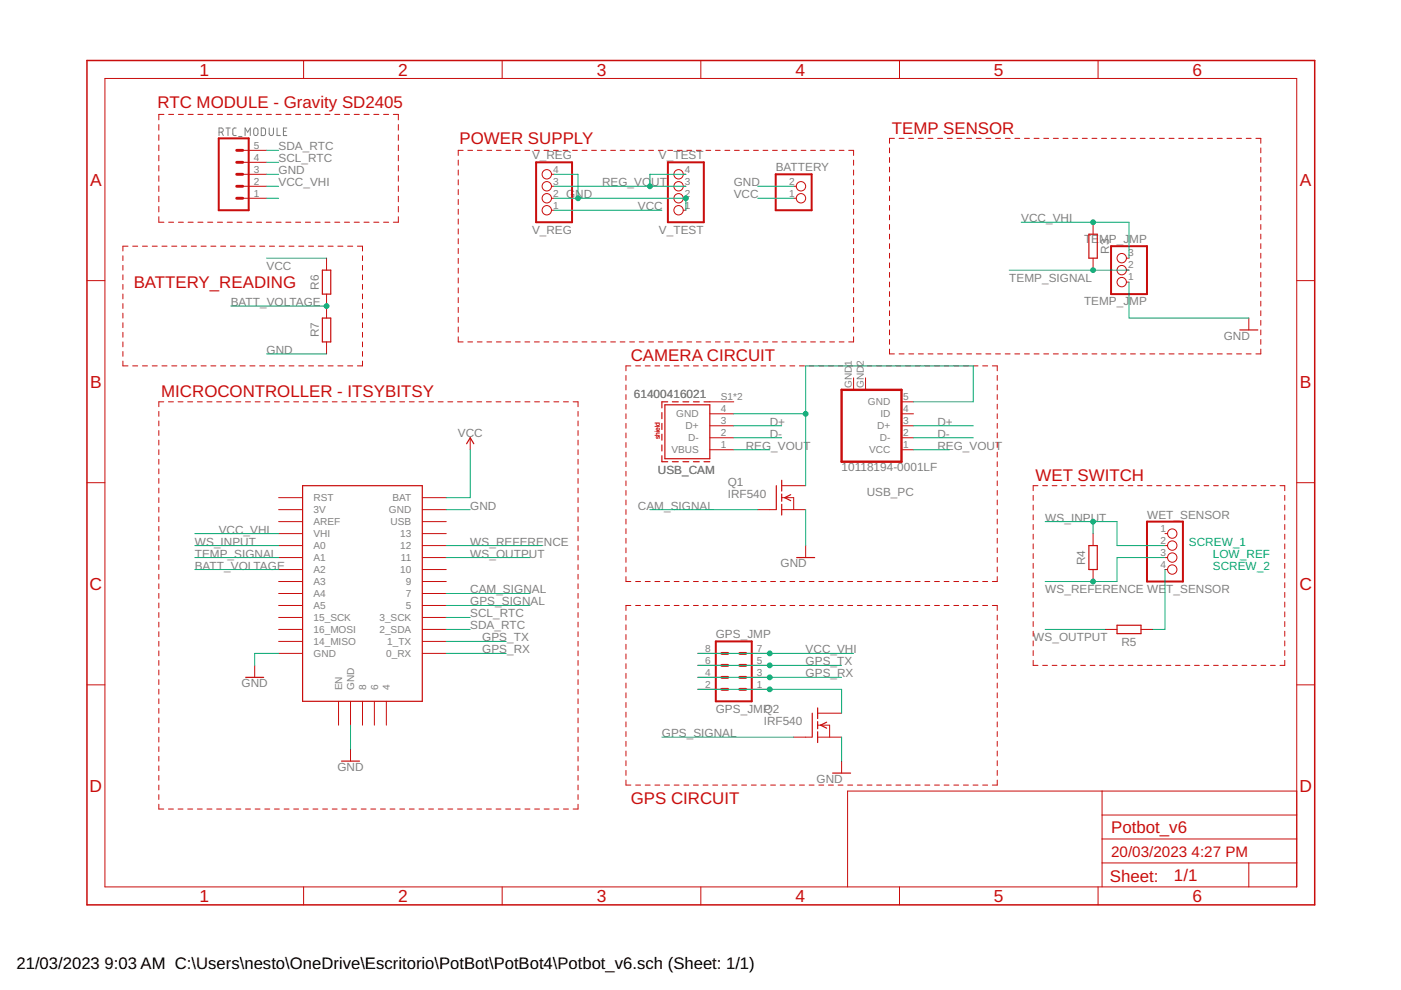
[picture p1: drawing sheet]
<svg xmlns="http://www.w3.org/2000/svg" width="297mm" height="210mm" viewBox="0 0 297 210" stroke-linecap="round" stroke-linejoin="round" font-family="sans-serif">
<g fill="none" stroke="#808080" stroke-width=".21">
<path d="M46.4 28h.5a.44 .44 0 0 0 .4-.4 .44 .44 0 0 0-.4-.5h-.5v1.6M47 28l.3 .7M47.9 27.1h.9M48.3 27.1v1.6M50.1 27.1l-.5 .1-.2 .3v1l.2 .2h.5M50.6 28.9h.7M52 28.7v-1.6l.5 .9 .6-.9v1.6M53.9 27.3l.3-.2 .3 .2 .2 1a.46 .46 0 0 1-.5 .4 .46 .46 0 0 1-.4-.4zM55.4 27.1l.6 .1 .3 .2v.9l-.3 .4h-.6zM57.1 27.1v1.2a.46 .46 0 0 0 .4 .4 .46 .46 0 0 0 .5-.4v-1.2M58.7 27.1v1.6h.8M60.1 27.9h.5"/>
<path d="M60.8 27.1h-.7v1.6h.7"/>
</g>
<g fill="none" stroke="#c90d0c" stroke-width=".21">
<path d="M22.2 16.6h252.7v171.4h-252.7zM64.4 12.8v3.8M106.5 12.8v3.8M148.6 12.8v3.8M190.7 12.8v3.8M232.8 12.8v3.8M33.7 26.4v1.2M33.7 28.6v1.2M33.7 30.8v1.1M33.7 32.9v1.2M33.7 35.1v1.2M33.7 37.3v1.1"/>
<path d="M33.7 39.4v1.2M34.8 24.3h-1.1v1.1M35.8 24.3h1M37.8 24.3h1.1M39.9 24.3h1.1M42 24.3h1M44 24.3h1.1M46.1 24.3h1.1M48.2 24.3h1.1M50.2 24.3h1.1M51.5 31.9h5M51.5 39.5h5"/>
<path d="M51.5 37h5M51.5 34.4h5M52.3 24.3h1.1M54.4 24.3h1.1M56.5 24.3h1M58.5 24.3h1.1M60.6 24.3h1.1M62.7 24.3h1.1M64.7 24.3h1.1M66.8 24.3h1.1M68.9 24.3h1.1M71 24.3h1"/>
<path d="M73 24.3h1.1M75.1 24.3h1.1M77.2 24.3h1.1M79.2 24.3h1.1M81.3 24.3h1.1M83.4 24.3h1.1v1.1M84.5 26.4v1.2M84.5 28.6v1.2M84.5 30.8v1.1M84.5 32.9v1.2M84.5 35.1v1.2M84.5 37.3v1.1"/>
<path d="M84.5 39.4v1.2M97.2 34v1M97.2 36v1.1M97.2 38.1v1.1M98.2 31.9h-1v1.1M99.2 31.9h1M101.2 31.9h1M103.2 31.9h1M105.2 31.9h1.1M107.3 31.9h1M109.3 31.9h1M111.3 31.9h1"/>
<path d="M113.3 31.9h1M115.3 31.9h1.1M116.9 39.5h.6M116.9 37h.6M117.3 31.9h1.1M119.4 31.9h1M121.4 31.9h1M123.4 31.9h1M125.4 31.9h1M127.4 31.9h1.1M129.5 31.9h1M131.5 31.9h1"/>
<path d="M133.5 31.9h1M135.5 31.9h1M137.5 31.9h1.1M139.6 31.9h1M141.6 31.9h1M143.6 31.9h1M144.9 39.5h.5M144.9 37h.5M145.6 31.9h1M147.6 31.9h1.1M149.7 31.9h1M151.7 31.9h1"/>
<path d="M153.7 31.9h1M155.7 31.9h1M157.7 31.9h1M159.8 31.9h1M161.8 31.9h1M163.8 31.9h1M165.8 31.9h1M167.8 31.9h1M168.3 39.5h.5M169.9 31.9h1M171.9 31.9h1M173.9 31.9h1"/>
<path d="M175.9 31.9h1M177.9 31.9h1M179.9 31.9h1.1v1.1M181 34v1M181 36v1.1M181 38.1v1.1M188.6 31.4v1M188.6 33.4v1M188.6 35.4v1.1M188.6 37.5v1M188.6 39.5v1M189.6 29.3h-1v1.1"/>
<path d="M190.6 29.3h1.1M192.7 29.3h1M194.7 29.3h1.1M196.8 29.3h1M198.8 29.3h1.1M200.9 29.3h1M202.9 29.3h1M204.9 29.3h1.1M207 29.3h1M209 29.3h1.1M211.1 29.3h1M213.1 29.3h1.1"/>
<path d="M215.2 29.3h1M217.2 29.3h1M219.2 29.3h1.1M221.3 29.3h1M223.3 29.3h1.1M225.4 29.3h1M227.4 29.3h1.1M229.5 29.3h1M231.5 29.3h1.1M233.6 29.3h1M235.6 29.3h1M237.6 29.3h1.1"/>
<path d="M239.7 29.3h1M241.7 29.3h1.1M243.8 29.3h1M245.8 29.3h1.1M247.9 29.3h1M249.9 29.3h1.1M252 29.3h1M254 29.3h1M256.1 29.3h1M258.1 29.3h1M260.1 29.3h1.1M262.2 29.3h1"/>
<path d="M264.2 29.3h1.1M266.3 29.3h1v1.1M267.3 31.4v1M267.3 33.4v1M267.3 35.4v1.1M267.3 37.5v1M267.3 39.5v1M18.4 59.5h3.8M26.1 54.2v1M26.1 56.3v1M26.1 58.3v1M27.1 52.2h-1v1"/>
<path d="M28.1 52.2h1.1M30.2 52.2h1.1M32.3 52.2h1M33.7 46v1.1h1.1M33.7 41.6v1.2M33.7 43.8v1.1M34.3 52.2h1.1M35.8 47.1h1M36.4 52.2h1.1M37.8 47.1h1.1M38.5 52.2h1.1M39.9 47.1h1.1"/>
<path d="M40.6 52.2h1M42 47.1h1M42.6 52.2h1.1M44 47.1h1.1M44.7 52.2h1.1M46.1 47.1h1.1M46.8 52.2h1M48.2 47.1h1.1M48.9 52.2h1M50.2 47.1h1.1M50.9 52.2h1.1M51.5 42h5"/>
<path d="M52.3 47.1h1.1M53 52.2h1.1M54.4 47.1h1.1M55.1 52.2h1M56.5 47.1h1M57.1 52.2h1.1M58.5 47.1h1.1M59.2 52.2h1.1M60.6 47.1h1.1M61.3 52.2h1M62.7 47.1h1.1M63.4 52.2h1"/>
<path d="M64.7 47.1h1.1M65.4 52.2h1.1M66.8 47.1h1.1M67.5 52.2h1.1M68.9 47.1h1.1M69.2 54.7v2.6M69.6 52.2h1M71 47.1h1M71.6 52.2h1.1M73 47.1h1.1M73.7 52.2h1.1M75.1 47.1h1.1"/>
<path d="M75.8 52.2h1.1v1M76.9 54.2v1M76.9 56.3v1M76.9 58.3v1M77.2 47.1h1.1M79.2 47.1h1.1M81.3 47.1h1.1M84.5 41.6v1.2M84.5 43.8v1.1M84.5 46v1.1h-1.1M97.2 40.2v1.1M97.2 42.3v1.1"/>
<path d="M97.2 44.4v1M97.2 46.4v1.1M97.2 48.5v1.1M97.2 50.6v1.1M97.2 52.7v1.1M97.2 54.8v1.1M97.2 56.9v1M97.2 58.9v1.1M116.9 42h.6M116.9 44.6h.6M144.9 42h.5M144.9 44.6h.5"/>
<path d="M168.3 42h.5M181 40.2v1.1M181 42.3v1.1M181 44.4v1M181 46.4v1.1M181 48.5v1.1M181 50.6v1.1M181 52.7v1.1M181 54.8v1.1M181 56.9v1M181 58.9v1.1M188.6 41.5v1"/>
<path d="M188.6 43.6v1M188.6 45.6v1M188.6 47.6v1M188.6 49.6v1.1M188.6 51.7v1M188.6 53.7v1M188.6 55.7v1.1M188.6 57.8v1M188.6 59.8v1M231.8 47.1v2.6M231.8 54.7v2.6M238.8 59.8h.6"/>
<path d="M238.8 57.3h.6M238.8 54.7h.6M267.3 41.5v1M267.3 43.6v1M267.3 45.6v1M267.3 47.6v1M267.3 49.6v1.1M267.3 51.7v1M267.3 53.7v1M267.3 55.7v1.1M267.3 57.8v1M267.3 59.8v1"/>
<path d="M274.9 59.5h3.8M26.1 76.6v1h1M26.1 60.3v1M26.1 62.3v1.1M26.1 64.4v1M26.1 66.4v1M26.1 68.4v1.1M26.1 70.5v1M26.1 72.5v1M26.1 74.5v1M28.1 77.6h1.1M30.2 77.6h1.1"/>
<path d="M32.3 77.6h1M34.3 77.6h1.1M36.4 77.6h1.1M38.5 77.6h1.1M40.6 77.6h1M42.6 77.6h1.1M44.7 77.6h1.1M46.8 77.6h1M48.9 77.6h1M50.9 77.6h1.1M53 77.6h1.1M55.1 77.6h1"/>
<path d="M57.1 77.6h1.1M59.2 77.6h1.1M61.3 77.6h1M63.4 77.6h1M65.4 77.6h1.1M67.5 77.6h1.1M69.2 62.4v5M69.2 72.5v2.5M69.6 77.6h1M71.6 77.6h1.1M73.7 77.6h1.1M76.9 76.6v1h-1.1"/>
<path d="M76.9 60.3v1M76.9 62.3v1.1M76.9 64.4v1M76.9 66.4v1M76.9 68.4v1.1M76.9 70.5v1M76.9 72.5v1M76.9 74.5v1M97.2 71.4v1.1h1M97.2 61v1.1M97.2 63.1v1.1M97.2 65.2v1.1"/>
<path d="M97.2 67.3v1M97.2 69.3v1.1M99.2 72.5h1M101.2 72.5h1M103.2 72.5h1M105.2 72.5h1.1M107.3 72.5h1M109.3 72.5h1M111.3 72.5h1M113.3 72.5h1M115.3 72.5h1.1M117.3 72.5h1.1"/>
<path d="M119.4 72.5h1M121.4 72.5h1M123.4 72.5h1M125.4 72.5h1M127.4 72.5h1.1M129.5 72.5h1M131.5 72.5h1M132.7 79.6v1M133.5 72.5h1M133.8 77.6h-1.1v1M134.8 77.6h1M135.5 72.5h1"/>
<path d="M136.8 77.6h1.1M137.5 72.5h1.1M138.9 77.6h1M139.6 72.5h1M140.9 77.6h1M141.6 72.5h1M142.9 77.6h1.1M143.6 72.5h1M145 77.6h1M145.6 72.5h1M147 77.6h1.1M147.6 72.5h1.1"/>
<path d="M149.1 77.6h1M149.7 72.5h1M151.1 77.6h1.1M151.7 72.5h1M153.2 77.6h1M153.7 72.5h1M155.2 77.6h1.1M155.7 72.5h1M157.2 77.6h1.1M157.7 72.5h1M159.3 77.6h1M159.8 72.5h1"/>
<path d="M161.3 77.6h1.1M161.8 72.5h1M163.4 77.6h1M163.8 72.5h1M165.4 77.6h1.1M165.8 72.5h1M167.5 77.6h1M167.8 72.5h1M169.5 77.6h1.1M169.9 72.5h1M171.6 77.6h1M171.9 72.5h1"/>
<path d="M173.6 77.6h1M173.9 72.5h1M175.6 77.6h1.1M175.9 72.5h1M177.7 77.6h1M177.9 72.5h1M179.7 77.6h1.1M181 71.4v1.1h-1.1M181 61v1.1M181 63.1v1.1M181 65.2v1.1M181 67.3v1"/>
<path d="M181 69.3v1.1M181.8 77.6h1M183.8 77.6h1.1M185.9 77.6h1M187.9 77.6h1.1M188.6 74v1h1M188.6 61.8v1.1M188.6 63.9v1M188.6 65.9v1M188.6 67.9v1.1M188.6 70v1M188.6 72v1"/>
<path d="M189.9 77.6h1.1M190.6 75h1.1M192 77.6h1M192.7 75h1M194 77.6h1.1M194.7 75h1.1M196.1 77.6h1M196.8 75h1M198.1 77.6h1.1M198.8 75h1.1M200.2 77.6h1M200.9 75h1"/>
<path d="M202.2 77.6h1.1M202.9 75h1M204.3 77.6h1M204.9 75h1.1M206.3 77.6h1M207 75h1M208.3 77.6h1.1M209 75h1.1M210.4 77.6h1v1M211.1 75h1M211.4 79.6v1M213.1 75h1.1"/>
<path d="M215.2 75h1M217.2 75h1M219.2 75h1.1M221.3 75h1M223.3 75h1.1M225.4 75h1M227.4 75h1.1M229.5 75h1M231.5 75h1.1M233.6 75h1M235.6 75h1M237.6 75h1.1"/>
<path d="M239.7 75h1M241.7 75h1.1M243.8 75h1M245.8 75h1.1M247.9 75h1M249.9 75h1.1M252 75h1M254 75h1M256.1 75h1M258.1 75h1M260.1 75h1.1M262.2 75h1"/>
<path d="M264.2 75h1.1M264.8 67.4v2.6M267.3 61.8v1.1M267.3 63.9v1M267.3 65.9v1M267.3 67.9v1.1M267.3 70v1M267.3 72v1M267.3 74v1h-1M33.7 87.2v1.1M33.7 89.3v1M33.7 91.3v1"/>
<path d="M33.7 93.3v1.1M33.7 95.4v1M33.7 97.4v1M33.7 99.4v1.1M34.7 85.2h-1v1M35.7 85.2h1.1M37.8 85.2h1M39.8 85.2h1.1M41.8 85.2h1.1M43.9 85.2h1M45.9 85.2h1.1M48 85.2h1"/>
<path d="M50 85.2h1.1M52 85.2h1.1M54.1 85.2h1M56.1 85.2h1.1M58.2 85.2h1M60.2 85.2h1.1M62.3 85.2h1M64.3 85.2h1.1M66.4 85.2h1M68.4 85.2h1M70.4 85.2h1.1M72.5 85.2h1"/>
<path d="M74.5 85.2h1.1M76.6 85.2h1M78.6 85.2h1.1M80.7 85.2h1M82.7 85.2h1M84.8 85.2h1M86.8 85.2h1M88.8 85.2h1.1M90.9 85.2h1M92.9 85.2h1.1M95 85.2h1M97 85.2h1"/>
<path d="M99 85.2h1.1M99.7 92.8v2.6M101.1 85.2h1M103.1 85.2h1.1M105.2 85.2h1M107.2 85.2h1.1M109.3 85.2h1M111.3 85.2h1.1M113.3 85.2h1.1M115.4 85.2h1M117.4 85.2h1.1M119.5 85.2h1"/>
<path d="M121.5 85.2h1.1v1M122.6 87.2v1.1M122.6 89.3v1M122.6 91.3v1M122.6 93.3v1.1M122.6 95.4v1M122.6 97.4v1M122.6 99.4v1.1M132.7 81.6v1.1M132.7 83.7v1M132.7 85.7v1M132.7 87.7v1.1"/>
<path d="M132.7 89.8v1M132.7 91.8v1M132.7 93.8v1.1M132.7 95.9v1M132.7 97.9v1M132.7 99.9v1M150.5 85.2h5.1M150.5 87.7h5.1M150.5 90.3h5.1M150.5 92.8h5.1M150.5 95.4h5.1M181 80.1v2.6"/>
<path d="M183.5 80.1v2.6M191.1 85.2h2.6M191.1 87.7h2.6M191.1 90.3h2.6M191.1 92.8h2.6M191.1 95.4h2.6M211.4 81.6v1.1M211.4 83.7v1M211.4 85.7v1M211.4 87.7v1.1M211.4 89.8v1M211.4 91.8v1"/>
<path d="M211.4 93.8v1.1M211.4 95.9v1M211.4 97.9v1M211.4 99.9v1M18.4 102.3h3.8M33.7 101.5v1M33.7 103.5v1M33.7 105.5v1.1M33.7 107.5v1.1M33.7 109.6v1M33.7 111.6v1M33.7 113.6v1.1"/>
<path d="M33.7 115.7v1M33.7 117.7v1M33.7 119.7v1.1M59.1 105.5h5.1M59.1 108.1h5.1M59.1 110.6h5.1M59.1 113.1h5.1M59.1 115.7h5.1M59.1 118.2h5.1M89.5 105.5h5.1M89.5 108.1h5.1M89.5 110.6h5.1"/>
<path d="M89.5 113.1h5.1M89.5 115.7h5.1M89.5 118.2h5.1M122.6 101.5v1M122.6 103.5v1M122.6 105.5v1.1M122.6 107.5v1.1M122.6 109.6v1M122.6 111.6v1M122.6 113.6v1.1M122.6 115.7v1M122.6 117.7v1"/>
<path d="M122.6 119.7v1.1M132.7 102v1M132.7 104v1M132.7 106v1M132.7 108.1v1M132.7 110.1v1M132.7 112.1v1M132.7 114.1v1.1M132.7 116.2v1M132.7 118.2v1M160.7 108.1h3.8M165.7 103h5.1"/>
<path d="M165.7 105.5h2.6v2.6M165.7 108.1h5.1M170.8 115.7v2.5M211.4 102v1M211.4 104v1M211.4 106v1M211.4 108.1v1M211.4 110.1v1M211.4 112.1v1M211.4 114.1v1.1M211.4 116.2v1M211.4 118.2v1"/>
<path d="M219.1 105v1.1M219.1 107.1v1M219.1 109.2v1M219.1 111.2v1.1M219.1 113.3v1M219.1 115.3v1.1M219.1 117.4v1M219.1 119.4v1.1M220.1 103h-1v1M221.1 103h1M223.1 103h1M225.1 103h1"/>
<path d="M227.1 103h1M229.1 103h1M231.1 103h1.1M231.8 113.1v2.6M233.2 103h1M235.2 103h1M237.2 103h1M239.2 103h1M241.2 103h1M243.2 103h1M245.2 103h1M247 113.1h.5"/>
<path d="M247 115.7h.5M247 118.2h.5M247.2 103h1M249.2 103h1.1M251.2 103h1.1M253.3 103h1M255.3 103h1M257.3 103h1M259.3 103h1M261.3 103h1M263.3 103h1.1M265.3 103h1.1"/>
<path d="M267.4 103h1M269.4 103h1M271.4 103h1v1M272.4 105v1.1M272.4 107.1v1M272.4 109.2v1M272.4 111.2v1.1M272.4 113.3v1M272.4 115.3v1.1M272.4 117.4v1M272.4 119.4v1.1M274.9 102.3h3.8"/>
<path d="M33.7 121.8v1M33.7 123.8v1M33.7 125.8v1.1M33.7 127.8v1.1M33.7 129.9v1M33.7 131.9v1M33.7 133.9v1.1M33.7 136v1M33.7 138v1M59.1 123.3h5.1M59.1 128.4h5.1M59.1 120.8h5.1"/>
<path d="M59.1 125.8h5.1M59.1 130.9h5.1M59.1 133.5h5.1M59.1 136h5.1M59.1 138.5h5.1M89.5 123.3h5.1M89.5 128.4h5.1M89.5 120.8h5.1M89.5 125.8h5.1M89.5 130.9h5.1M89.5 133.5h5.1M89.5 136h5.1"/>
<path d="M89.5 138.5h5.1M122.6 121.8v1M122.6 123.8v1M122.6 125.8v1.1M122.6 127.8v1.1M122.6 129.9v1M122.6 131.9v1M122.6 133.9v1.1M122.6 136v1M122.6 138v1M132.7 122.3v1h1.1M132.7 120.2v1.1"/>
<path d="M132.7 130.4v1.1M132.7 132.5v1M132.7 134.5v1.1M132.7 136.6v1.1M132.7 138.7v1M133.8 128.4h-1.1v1M134.8 123.3h1M134.8 128.4h1M136.8 123.3h1.1M136.8 128.4h1.1M138.9 123.3h1M138.9 128.4h1"/>
<path d="M140.9 123.3h1M140.9 128.4h1M142.9 123.3h1.1M142.9 128.4h1.1M145 123.3h1M145 128.4h1M147 123.3h1.1M147 128.4h1.1M148 138.5h5M149.1 123.3h1M149.1 128.4h1M151.1 123.3h1.1"/>
<path d="M151.1 128.4h1.1M153.2 123.3h1M153.2 128.4h1M155.2 123.3h1.1M155.2 128.4h1.1M157.2 123.3h1.1M157.2 128.4h1.1M158.1 138.5h5.1M159.3 123.3h1M159.3 128.4h1M161.3 123.3h1.1M161.3 128.4h1.1"/>
<path d="M163.4 123.3h1M163.4 128.4h1M165.4 123.3h1.1M165.4 128.4h1.1M167.5 123.3h1M167.5 128.4h1M169.5 123.3h1.1M169.5 128.4h1.1M171.6 123.3h1M171.6 128.4h1M173.6 123.3h1M173.6 128.4h1"/>
<path d="M175.6 123.3h1.1M175.6 128.4h1.1M177.7 123.3h1M177.7 128.4h1M179.7 123.3h1.1M179.7 128.4h1.1M181.8 123.3h1M181.8 128.4h1M183.8 123.3h1.1M183.8 128.4h1.1M185.9 123.3h1M185.9 128.4h1"/>
<path d="M187.9 123.3h1.1M187.9 128.4h1.1M189.9 123.3h1.1M189.9 128.4h1.1M192 123.3h1M192 128.4h1M194 123.3h1.1M194 128.4h1.1M196.1 123.3h1M196.1 128.4h1M198.1 123.3h1.1M198.1 128.4h1.1"/>
<path d="M200.2 123.3h1M200.2 128.4h1M202.2 123.3h1.1M202.2 128.4h1.1M204.3 123.3h1M204.3 128.4h1M206.3 123.3h1M206.3 128.4h1M208.3 123.3h1.1M208.3 128.4h1.1M210.4 128.4h1v1M211.4 120.2v1.1"/>
<path d="M211.4 122.3v1h-1M211.4 130.4v1.1M211.4 132.5v1M211.4 134.5v1.1M211.4 136.6v1.1M211.4 138.7v1M219.1 121.5v1.1M219.1 123.5v1.1M219.1 125.6v1.1M219.1 127.7v1M219.1 129.7v1.1M219.1 131.8v1"/>
<path d="M219.1 133.8v1.1M219.1 135.9v1M219.1 137.9v1.1M231.8 120.8v2.5M234.3 133.5h2.5M241.9 133.5h2.6M247 120.8h.5M272.4 121.5v1.1M272.4 123.5v1.1M272.4 125.6v1.1M272.4 127.7v1M272.4 129.7v1.1"/>
<path d="M272.4 131.8v1M272.4 133.8v1.1M272.4 135.9v1M272.4 137.9v1.1M18.4 145.2h3.8M33.7 140v1.1M33.7 142.1v1M33.7 144.1v1M33.7 146.1v1.1M33.7 148.2v1M33.7 150.2v1M33.7 152.2v1.1"/>
<path d="M33.7 154.3v1M33.7 156.3v1M33.7 158.3v1M54 141.1v2.5M71.8 148.7v5.1M74.3 148.7v5.1M74.3 158.8v2.6M76.9 148.7v5.1M79.4 148.7v5.1M81.9 148.7v5.1M122.6 140v1.1M122.6 142.1v1"/>
<path d="M122.6 144.1v1M122.6 146.1v1.1M122.6 148.2v1M122.6 150.2v1M122.6 152.2v1.1M122.6 154.3v1M122.6 156.3v1M122.6 158.3v1M132.7 140.7v1.1M132.7 142.8v1M132.7 144.8v1.1M132.7 146.9v1.1"/>
<path d="M132.7 148.9v1.1M132.7 151v1.1M132.7 153.1v1M132.7 155.1v1.1M132.7 157.2v1M132.7 159.2v1.1M148 141.1h5M148 146.2h5M148 143.6h5M158.1 141.1h5.1M158.1 146.2h5.1M158.1 143.6h5.1"/>
<path d="M168.3 156.3h3.8M173.4 156.3h5M173.4 153.8h2.5v2.5M173.4 151.2h5M211.4 140.7v1.1M211.4 142.8v1M211.4 144.8v1.1M211.4 146.9v1.1M211.4 148.9v1.1M211.4 151v1.1M211.4 153.1v1M211.4 155.1v1.1"/>
<path d="M211.4 157.2v1M211.4 159.2v1.1M219.1 140v1.1h1M221.1 141.1h1M223.1 141.1h1M225.1 141.1h1M227.1 141.1h1M229.1 141.1h1M231.1 141.1h1.1M233.2 141.1h1M235.2 141.1h1M237.2 141.1h1"/>
<path d="M239.2 141.1h1M241.2 141.1h1M243.2 141.1h1M245.2 141.1h1M247.2 141.1h1M249.2 141.1h1.1M251.2 141.1h1.1M253.3 141.1h1M255.3 141.1h1M257.3 141.1h1M259.3 141.1h1M261.3 141.1h1"/>
<path d="M263.3 141.1h1.1M265.3 141.1h1.1M267.4 141.1h1M269.4 141.1h1M272.4 140v1.1h-1M274.9 145.2h3.8M33.7 160.4v1M33.7 162.4v1M33.7 164.4v1M33.7 166.5v1M33.7 168.5v1M33.7 170.5v1h1"/>
<path d="M35.7 171.5h1.1M37.8 171.5h1M39.8 171.5h1.1M41.8 171.5h1.1M43.9 171.5h1M45.9 171.5h1.1M48 171.5h1M50 171.5h1.1M52 171.5h1.1M54.1 171.5h1M56.1 171.5h1.1M58.2 171.5h1"/>
<path d="M60.2 171.5h1.1M62.3 171.5h1M64.3 171.5h1.1M66.4 171.5h1M68.4 171.5h1M70.4 171.5h1.1M72.5 171.5h1M74.5 171.5h1.1M76.6 171.5h1M78.6 171.5h1.1M80.7 171.5h1M82.7 171.5h1"/>
<path d="M84.8 171.5h1M86.8 171.5h1M88.8 171.5h1.1M90.9 171.5h1M92.9 171.5h1.1M95 171.5h1M97 171.5h1M99 171.5h1.1M101.1 171.5h1M103.1 171.5h1.1M105.2 171.5h1M107.2 171.5h1.1"/>
<path d="M109.3 171.5h1M111.3 171.5h1.1M113.3 171.5h1.1M115.4 171.5h1M117.4 171.5h1.1M119.5 171.5h1M122.6 160.4v1M122.6 162.4v1M122.6 164.4v1M122.6 166.5v1M122.6 168.5v1M122.6 170.5v1h-1.1"/>
<path d="M132.7 161.3v1M132.7 163.3v1.1M132.7 165.4v1.1h1.1M134.8 166.5h1M136.8 166.5h1.1M138.9 166.5h1M140.9 166.5h1M142.9 166.5h1.1M145 166.5h1M147 166.5h1.1M149.1 166.5h1M151.1 166.5h1.1"/>
<path d="M153.2 166.5h1M155.2 166.5h1.1M157.2 166.5h1.1M159.3 166.5h1M161.3 166.5h1.1M163.4 166.5h1M165.4 166.5h1.1M167.5 166.5h1M169.5 166.5h1.1M171.6 166.5h1M173.6 166.5h1M175.6 166.5h1.1"/>
<path d="M177.7 166.5h1M178.4 161.4v2.5M179.7 166.5h1.1M181.8 166.5h1M183.8 166.5h1.1M185.9 166.5h1M187.9 166.5h1.1M189.9 166.5h1.1M192 166.5h1M194 166.5h1.1M196.1 166.5h1M198.1 166.5h1.1"/>
<path d="M200.2 166.5h1M202.2 166.5h1.1M204.3 166.5h1M206.3 166.5h1M208.3 166.5h1.1M211.4 161.3v1M211.4 163.3v1.1M211.4 165.4v1.1h-1M233.7 167.7v20.3M233.7 177.9h41.2M233.7 172.8h41.2M274.9 167.7h-95.2v20.3"/>
<path d="M64.4 188v3.9M106.5 188v3.9M148.6 188v3.9M190.7 188v3.9M232.8 188v3.9M233.7 183h41.2M264.8 183v5"/>
<circle cx="115.9" cy="39.5" r=".99"/>
<circle cx="115.9" cy="37" r=".99"/>
<circle cx="143.9" cy="39.5" r=".99"/>
<circle cx="143.9" cy="37" r=".99"/>
<circle cx="169.8" cy="39.5" r=".99"/>
<circle cx="115.9" cy="42" r=".99"/>
<circle cx="115.9" cy="44.6" r=".99"/>
<circle cx="143.9" cy="42" r=".99"/>
<circle cx="143.9" cy="44.6" r=".99"/>
<circle cx="169.8" cy="42" r=".99"/>
<circle cx="237.8" cy="57.3" r=".99"/>
<circle cx="237.8" cy="59.8" r=".99"/>
<circle cx="237.8" cy="54.7" r=".99"/>
<circle cx="248.5" cy="113.1" r=".99"/>
<circle cx="248.5" cy="115.7" r=".99"/>
<circle cx="248.5" cy="118.2" r=".99"/>
<circle cx="248.5" cy="120.8" r=".99"/>
</g>
<path d="M46.4 29.3h6.3v15.3h-6.3zM113.7 34.4h7.6v12.7h-7.6zM141.6 34.4h7.6v12.7h-7.6zM164.5 37h7.6v7.6h-7.6zM235.6 52.2h7.6v10.2h-7.6zM243.2 110.6h7.6v12.7h-7.6zM151.8 136h7.6v12.7h-7.6z" fill="none" stroke="#c90d0c" stroke-width=".42"/>
<g fill="none" stroke="#c90d0c" stroke-width=".61">
<path d="M50.2 37h1.3M50.2 39.5h1.3M50.2 31.9h1.3M50.2 34.4h1.3M50.2 42h1.3M153 138.5h1.3M156.8 138.5h1.3M153 141.1h1.3M153 143.6h1.3M153 146.2h1.3M156.8 141.1h1.3M156.8 143.6h1.3"/>
<path d="M156.8 146.2h1.3"/>
</g>
<path d="M18.4 12.8h260.3v179.1h-260.3z" fill="none" stroke="#c90d0c" stroke-width=".32"/>
<g fill="none" stroke="#c90d0c" stroke-width=".25">
<path d="M68.3 57.3h1.8v5.1h-1.8zM230.9 49.7h1.7v5h-1.7zM68.3 67.4h1.8v5.1h-1.8zM262.9 70h3.8M98.9 94.1l.8-1.3 .8 1.3M140.3 87.5v1.3M140.3 89.8v1.3M140.3 92.1v1.2M140.3 94.3v1.3M140.3 96.6v1.3h1.3M141 85.8h9.5v11.5h-9.5zM141.6 85.2h-1.3v1.3"/>
<path d="M142.6 85.2h1.2M142.6 97.9h1.2M144.8 85.2h1.2M144.8 97.9h1.2M147 85.2h1.3M147 97.9h1.3M149.3 85.2h1.2M149.3 97.9h1.2M64.2 103h25.3v45.7h-25.3zM164.6 103v5.1M165.7 101.8v2.3M165.7 104.8v1.5"/>
<path d="M165.7 106.9v2.3M167.6 104.9l-1.2 .6 1.2 .7M168.9 118.2h3.8M230.9 115.7h1.7v5.1h-1.7zM236.8 132.6h5.1v1.7h-5.1zM52.1 143.6h3.8M172.2 151.2v5.1M173.4 150.1v2.3M173.4 153v1.5M173.4 155.2v2.2M175.3 153.1l-1.3 .7 1.3 .6M72.4 161.4h3.8"/>
<path d="M176.5 163.9h3.8"/>
</g>
<path d="M178.4 82.7h12.7v15.2h-12.7z" fill="none" stroke="#c90d0c" stroke-width=".51"/>
<g fill="none" stroke="#0dab76" stroke-width=".21">
<path d="M56.5 37h2.6M56.5 39.5h2.6M56.5 31.9h2.6M56.5 34.4h2.6M117.5 37h5.1v5M117.5 39.5h27.9M145.4 37h-7.6v2.5M160.7 39.5h7.6M56.5 42h2.6M56.5 54.7h12.7M117.5 42h27.9v2.6M117.5 44.6h22.8"/>
<path d="M160.7 42h7.6M214 57.3h25.4M216.5 47.1h22.9v7.6M239.4 59.8v7.6h25.4M48.9 64.9h20.3M56.5 75h12.7M99.7 95.4v10.1h-5.1M155.6 95.4h7.6M155.6 90.3h10.1M155.6 92.8h10.1M155.6 87.7h15.2M193.7 85.2h12.7v-7.6h-35.6v25.4"/>
<path d="M193.7 95.4h7.6M193.7 90.3h12.7M193.7 92.8h12.7M41.3 118.2h17.8M41.3 113.1h17.8M41.3 115.7h17.8M94.6 108.1h5.1M94.6 118.2h17.8M94.6 115.7h20.3M137.8 108.1h22.9M170.8 108.1v7.6M221.6 110.6h15.2v5.1h10.2"/>
<path d="M231.8 110.6v2.5M247 118.2h-10.2v5.1h-15.2M41.3 120.8h17.8M59.1 138.5h-5.1v2.6M94.6 138.5h12.7M94.6 133.5h5.1M94.6 130.9h5.1M94.6 125.8h17.8M94.6 128.4h17.8M94.6 136h12.7M148 138.5h33M221.6 133.5h12.7"/>
<path d="M247 120.8v12.7h-2.5M74.3 153.8v5M140.3 156.3h28M148 146.2h30.4v5M148 141.1h30.4M148 143.6h30.4M178.4 156.3v5.1"/>
</g>
<g fill="#0dab76" stroke="#0dab76" stroke-width=".21">
<circle cx="122.6" cy="42" r=".51"/>
<circle cx="145.4" cy="42" r=".51"/>
<circle cx="137.8" cy="39.5" r=".51"/>
<circle cx="163.2" cy="146.2" r=".51"/>
<circle cx="163.2" cy="141.1" r=".51"/>
<circle cx="163.2" cy="143.6" r=".51"/>
<circle cx="231.8" cy="57.3" r=".51"/>
<circle cx="231.8" cy="47.1" r=".51"/>
<circle cx="163.2" cy="138.5" r=".51"/>
<circle cx="231.8" cy="110.6" r=".51"/>
<circle cx="231.8" cy="123.3" r=".51"/>
<circle cx="170.8" cy="87.7" r=".51"/>
<circle cx="69.2" cy="64.9" r=".51"/>
</g>
<g font-size="3.7" fill="#c90d0c">
<text x="42.3" y="16">1</text>
<text x="84.4" y="16">2</text>
<text x="126.5" y="16">3</text>
<text x="168.6" y="16">4</text>
<text x="210.7" y="16">5</text>
<text x="252.9" y="16">6</text>
<text x="19.1" y="39.4">A</text>
<text x="275.6" y="39.4">A</text>
<text x="19.1" y="82.2">B</text>
<text x="275.6" y="82.2">B</text>
<text x="19" y="125.1">C</text>
<text x="275.5" y="125.1">C</text>
<text x="19" y="167.9">D</text>
<text x="275.5" y="167.9">D</text>
<text x="42.3" y="191.2">1</text>
<text x="84.4" y="191.2">2</text>
<text x="126.5" y="191.2">3</text>
<text x="168.6" y="191.2">4</text>
<text x="210.7" y="191.2">5</text>
<text x="252.9" y="191.2">6</text>
</g>
<g font-size="3.6" fill="#c90d0c">
<text x="33.4" y="23">RTC MODULE - Gravity SD2405</text>
<text x="189.1" y="28.3">TEMP SENSOR</text>
<text x="97.4" y="30.6">POWER SUPPLY</text>
<text x="28.3" y="61.1">BATTERY_READING</text>
<text x="133.7" y="76.6">CAMERA CIRCUIT</text>
<text x="34.2" y="84.2">MICROCONTROLLER - ITSYBITSY</text>
<text x="219.6" y="102">WET SWITCH</text>
<text x="133.7" y="170.5">GPS CIRCUIT</text>
<text x="235.6" y="176.6">Potbot_v6</text>
<text x="235.3" y="186.9">Sheet:</text>
<text x="248.9" y="186.8">1/1</text>
</g>
<g font-size="3.5">
<text x="3.5" y="205.4">21/03/2023</text>
<text x="22.2" y="205.4">9:03 AM C:\Users\nesto\OneDrive\Escritorio\PotBot\PotBot4\Potbot_v6.sch (Sheet: 1/1)</text>
</g>
<g font-size="3.2" fill="#c90d0c">
<text x="235.6" y="181.7">20/03/2023</text>
<text x="252.6" y="181.7">4:27 PM</text>
</g>
<g font-size="2.5" fill="#808080">
<text x="59.1" y="31.9">SDA_RTC</text>
<text x="59.1" y="34.4">SCL_RTC</text>
<text x="112.8" y="33.7">V_REG</text>
<text x="139.7" y="33.7">V_TEST</text>
<text x="59.1" y="37">GND</text>
<text x="59.1" y="39.5">VCC_VHI</text>
<text x="127.6" y="39.5">REG_VO</text>
<text x="138.1" y="39.5">UT</text>
<text x="155.6" y="39.5">GND</text>
<text x="164.5" y="36.3">BATTERY</text>
<text x="120" y="42">G</text>
<text x="122" y="42">ND</text>
<text x="135.3" y="44.6">VCC</text>
<text x="155.6" y="42">VCC</text>
<text x="216.5" y="47.1">VCC_VHI</text>
<text x="112.8" y="49.5">V_REG</text>
<text x="139.7" y="49.5">V_TEST</text>
<text x="229.8" y="51.4">T</text>
<text x="231.4" y="51.4">E</text>
<text x="233" y="51.4">MP_J</text>
<text x="235.2" y="53.8" transform="rotate(-90 235.2 53.8)">R3</text>
<text x="239.4" y="51.4">MP</text>
<text x="56.5" y="57.3">VCC</text>
<text x="214" y="59.8">TEMP_SIGNAL</text>
<text x="48.9" y="64.9">BATT_VOLTAGE</text>
<text x="67.6" y="61.4" transform="rotate(-90 67.6 61.4)">R6</text>
<text x="229.8" y="64.8">TEMP_J</text>
<text x="239.4" y="64.8">MP</text>
<text x="67.6" y="71.6" transform="rotate(-90 67.6 71.6)">R7</text>
<text x="259.5" y="72">GND</text>
<text x="56.5" y="75">GND</text>
<text x="134.4" y="84.4">61400416021</text>
<text x="97.1" y="92.6">VCC</text>
<text x="158.1" y="95.4">REG_VOUT</text>
<text x="163.2" y="90.3">D+</text>
<text x="163.2" y="92.8">D-</text>
<text x="198.7" y="95.4">REG_VOUT</text>
<text x="198.7" y="90.3">D+</text>
<text x="198.7" y="92.8">D-</text>
<text x="139.5" y="100.5">USB_CAM</text>
<text x="178.4" y="99.9">10118194-0001LF</text>
<text x="154.3" y="105.5">IRF540</text>
<text x="154.3" y="103">Q1</text>
<text x="183.8" y="105.3">USB_PC</text>
<text x="46.4" y="113.1">VCC_VHI</text>
<text x="99.7" y="108.1">GND</text>
<text x="135.3" y="108.1">CAM_SIGNAL</text>
<text x="221.6" y="110.6">WS_INPUT</text>
<text x="243.2" y="110">WET_SENSOR</text>
<text x="41.3" y="118.2">TEMP_SIGNAL</text>
<text x="41.3" y="115.7">WS_INPUT</text>
<text x="99.7" y="118.2">WS_OUTPUT</text>
<text x="99.7" y="115.7">WS_REFERENCE</text>
<text x="230.1" y="119.8" transform="rotate(-90 230.1 119.8)">R4</text>
<text x="41.3" y="120.8">BATT_VOLTAGE</text>
<text x="99.7" y="125.8">CAM_SIGNAL</text>
<text x="165.5" y="120.2">GND</text>
<text x="221.6" y="125.8">WS_REFERENCE WE</text>
<text x="247.3" y="125.8">T_SENSOR</text>
<text x="99.7" y="130.9">SCL_RTC</text>
<text x="99.7" y="128.4">GPS_SIGNAL</text>
<text x="99.7" y="133.4">SDA_RTC</text>
<text x="102.2" y="136">GPS_TX</text>
<text x="151.8" y="135.2">GPS_JMP</text>
<text x="219.1" y="136">WS_OUTPUT</text>
<text x="237.8" y="136.9">R5</text>
<text x="102.2" y="138.5">GPS_RX</text>
<text x="170.8" y="141.1">GPS_TX</text>
<text x="170.8" y="143.6">GPS_RX</text>
<text x="170.8" y="138.5">VCC_VHI</text>
<text x="51.2" y="145.6">GND</text>
<text x="151.8" y="151.2">GPS_JMP</text>
<text x="161.9" y="153.8">IRF540</text>
<text x="161.9" y="151.2">Q2</text>
<text x="140.3" y="156.3">GPS_SIGNAL</text>
<text x="71.5" y="163.4">GND</text>
<text x="173.1" y="166">GND</text>
</g>
<g font-size="2.5" fill="#0dab76">
<text x="252.1" y="115.7">SCREW_1</text>
<text x="257.2" y="118.2">LOW_REF</text>
<text x="257.2" y="120.8">SCREW_2</text>
</g>
<g font-size="2.1" fill="#808080">
<text x="53.8" y="34.1">4</text>
<text x="53.8" y="31.5">5</text>
<text x="53.8" y="41.7">1</text>
<text x="53.8" y="39.1">2</text>
<text x="53.8" y="36.6">3</text>
<text x="117.3" y="41.7">2</text>
<text x="117.3" y="39.1">3</text>
<text x="117.3" y="36.6">4</text>
<text x="145.2" y="41.7">2</text>
<text x="145.2" y="39.1">3</text>
<text x="145.2" y="36.6">4</text>
<text x="167.3" y="39.1">2</text>
<text x="167.3" y="41.7">1</text>
<text x="117.3" y="44.2">1</text>
<text x="145.2" y="44.2">1</text>
<text x="239.2" y="59.5">1</text>
<text x="239.2" y="56.9">2</text>
<text x="239.2" y="54.4">3</text>
<text x="180.6" y="77.5" transform="rotate(-90 180.6 77.5)">1</text>
<text x="183.2" y="77.5" transform="rotate(-90 183.2 77.5)">2</text>
<text x="180.6" y="82.3" transform="rotate(-90 180.6 82.3)">GND</text>
<text x="183.2" y="82.3" transform="rotate(-90 183.2 82.3)">GND</text>
<text x="143.4" y="88.5">GND</text>
<text x="152.8" y="87.4">4</text>
<text x="152.8" y="89.9">3</text>
<text x="152.8" y="84.8">S1*2</text>
<text x="184" y="86">GND</text>
<text x="186.7" y="88.5">ID</text>
<text x="191.5" y="89.9">3</text>
<text x="191.5" y="87.4">4</text>
<text x="191.5" y="84.8">5</text>
<text x="145.4" y="91">D+</text>
<text x="145.9" y="93.6">D-</text>
<text x="152.8" y="92.5">2</text>
<text x="152.8" y="95">1</text>
<text x="186" y="91">D+</text>
<text x="186.5" y="93.6">D-</text>
<text x="191.5" y="95">1</text>
<text x="191.5" y="92.5">2</text>
<text x="142.4" y="96.1">VBUS</text>
<text x="184.3" y="96.1">VCC</text>
<text x="66.5" y="106.3">RST</text>
<text x="83.2" y="106.3">BAT</text>
<text x="66.5" y="108.8">3V</text>
<text x="66.5" y="111.4">AREF</text>
<text x="66.5" y="113.9">VHI</text>
<text x="82.4" y="108.8">GND</text>
<text x="82.8" y="111.4">USB</text>
<text x="84.8" y="113.9">13</text>
<text x="246" y="112.8">1</text>
<text x="66.5" y="116.4">A0</text>
<text x="66.5" y="119">A1</text>
<text x="84.8" y="116.4">12</text>
<text x="85" y="119">11</text>
<text x="246" y="115.3">2</text>
<text x="246" y="117.9">3</text>
<text x="66.5" y="121.5">A2</text>
<text x="66.5" y="124.1">A3</text>
<text x="84.8" y="121.5">10</text>
<text x="86" y="124.1">9</text>
<text x="246" y="120.4">4</text>
<text x="66.5" y="126.6">A4</text>
<text x="66.5" y="129.1">A5</text>
<text x="66.5" y="131.7">15_SCK</text>
<text x="80.5" y="131.7">3_SCK</text>
<text x="86" y="129.1">5</text>
<text x="86" y="126.6">7</text>
<text x="66.5" y="134.2">16_MOSI</text>
<text x="66.5" y="136.8">14_MISO</text>
<text x="80.5" y="134.2">2_SDA</text>
<text x="82.1" y="136.8">1_TX</text>
<text x="66.5" y="139.3">GND</text>
<text x="81.9" y="139.3">0_RX</text>
<text x="149.5" y="143.3">4</text>
<text x="149.5" y="140.7">6</text>
<text x="149.5" y="138.2">8</text>
<text x="160.4" y="143.3">3</text>
<text x="160.4" y="140.7">5</text>
<text x="160.4" y="138.2">7</text>
<text x="72.5" y="146.3" transform="rotate(-90 72.5 146.3)">EN</text>
<text x="75.1" y="146.3" transform="rotate(-90 75.1 146.3)">GND</text>
<text x="77.6" y="146.3" transform="rotate(-90 77.6 146.3)">8</text>
<text x="80.1" y="146.3" transform="rotate(-90 80.1 146.3)">6</text>
<text x="82.7" y="146.3" transform="rotate(-90 82.7 146.3)">4</text>
<text x="149.5" y="145.8">2</text>
<text x="160.4" y="145.8">1</text>
</g>
<text font-size="1.4" fill="#c90d0c" x="139.9" y="93.2" transform="rotate(-90 139.9 93.2)">shield</text>
</svg>
